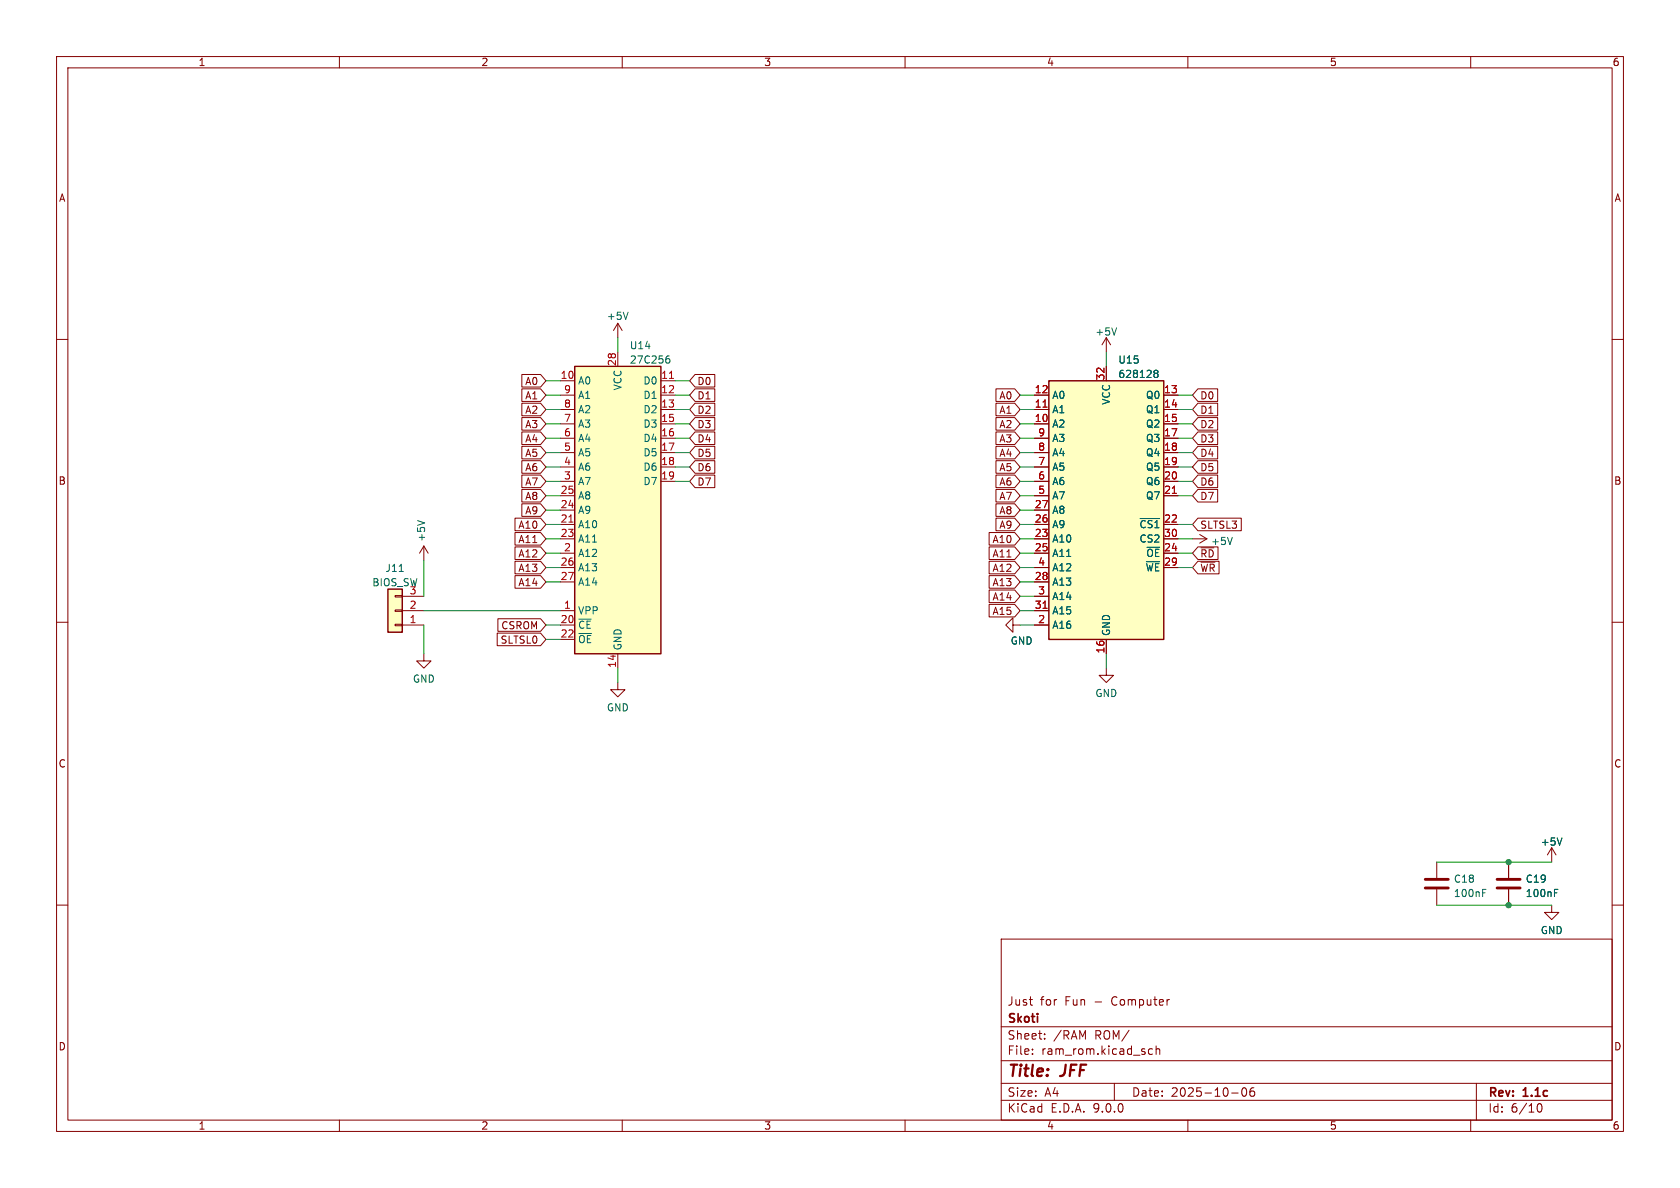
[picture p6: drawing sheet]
<svg xmlns="http://www.w3.org/2000/svg" width="297mm" height="210mm" viewBox="0 0 297 210" stroke-linecap="round" stroke-linejoin="round" font-family="sans-serif">
<g fill="none" stroke="#840000" stroke-width=".18">
<path d="M10 10h277v190h-277zM12 12h273v186h-273zM60 10v2M110 10v2M160 10v2M210 10v2M260 10v2M10 60h2M285 60h2M10 110h2M285 110h2M10 160h2"/>
<path d="M177 166h108v32h-108zM182 176.7h.5M182.4 177.7h.1M206.6 176.7h.1M285 160h2M60 198v2M110 198v2M160 198v2M177 194.5h108M177 191.5h108M177 187.5h108M177 181.5h108"/>
<path d="M182.5 186.3v.1M182.5 185.5v.1M184.7 183.6v.1M184.7 182.8v.1M197 191.5v3M203.7 185.5l-.4-.1-.3 .3v.4l.2 .2h.5M204.4 185.5l.2-.1 .4 .1v.9M204.4 184.9v1.5M210 198v2M217.7 193.2h1.2M219.7 192.4l.2-.1a.81 .81 0 0 1 .6 .6 .81 .81 0 0 1-.3 .8l-.2 .1a.81 .81 0 0 1-.3-1.4zM221.7 192.3a.59 .59 0 0 0-.7 .6v.6l.1 .2 .4 .1 .2-.1 .1-.5-.1-.3h-.5l-.2 .3"/>
<path d="M260 198v2M261 191.5v6.5M271.7 195.7l.2-.5 .2-.1a.81 .81 0 0 1 .6 .6 .81 .81 0 0 1-.3 .8h-.4l-.3-.5"/>
</g>
<path d="M68.6 104.1h2.5v7.7h-2.5z" fill="#ffffc2"/>
<path d="M68.6 104.1h2.5v7.7h-2.5z" fill="none" stroke="#840000" stroke-width=".25"/>
<path d="M74.9 96.5l-.7 1.3M74.9 96.5l.8 1.3M74.9 96.5v2.6M69.8 110.4h1.3v.2h-1.3zM69.8 107.8h1.3v.3h-1.3zM69.8 105.3h1.3v.2h-1.3zM71.1 110.5h3.8M71.1 108h3.8M71.1 105.4h3.8M74.9 115.6v1.2h1.3l-1.3 1.3-1.2-1.3h1.2" fill="none" stroke="#840000" stroke-width=".18"/>
<path d="M73.8 92l1.3 .4M70.6 101h.7" fill="none" stroke="#006464" stroke-width=".18"/>
<path d="M185.4 67.3h20.3v45.7h-20.3z" fill="#ffffc2"/>
<path d="M185.4 67.3h20.3v45.7h-20.3z" fill="none" stroke="#840000" stroke-width=".25"/>
<g fill="none" stroke="#840000" stroke-width=".18">
<path d="M182.9 69.9h2.5M182.9 72.4h2.5M182.9 74.9h2.5M182.9 77.5h2.5M195.6 64.8v2.5M205.7 69.9h2.6M205.7 72.4h2.6M205.7 74.9h2.6M205.7 77.5h2.6M182.9 80h2.5M182.9 82.6h2.5M182.9 85.1h2.5"/>
<path d="M182.9 87.6h2.5M182.9 90.2h2.5M182.9 92.7h2.5M182.9 95.3h2.5M182.9 97.8h2.5M205.7 80h2.6M205.7 82.6h2.6M205.7 85.1h2.6M205.7 87.6h2.6M205.7 92.7h2.6M205.7 95.3h2.6M205.7 97.8h2.6"/>
<path d="M182.9 100.3h2.5M182.9 102.9h2.5M182.9 105.4h2.5M182.9 108h2.5M182.9 110.5h2.5M195.6 118.1v1.3h1.2l-1.2 1.3-1.3-1.3h1.3M195.6 113v2.6M205.7 100.3h2.6M109.2 120.7v1.2h1.3l-1.3 1.3-1.3-1.3h1.3"/>
</g>
<path d="M184.4 72h.7M207.3 87.2h.7M184.4 107.5h.7" fill="none" stroke="#a90000" stroke-width=".18"/>
<path d="M204 65.8l.2 .2M204 65.7l.2-.2h.4l.1 .3-.2 .2M204.2 66h.3M204.2 66l-.2 .2M204.5 66l.2 .2v.4l-.5 .1-.2-.2M201.6 91.7h3.4" fill="none" stroke="#006464" stroke-width=".18"/>
<path d="M101.6 64.8h15.2v50.8h-15.2z" fill="#ffffc2"/>
<path d="M101.6 64.8h15.2v50.8h-15.2z" fill="none" stroke="#840000" stroke-width=".25"/>
<g fill="none" stroke="#840000" stroke-width=".18">
<path d="M109.2 57.2v2.5M109.2 57.2l-.7 1.2M109.2 57.2l.8 1.2M195.6 59.7l-.8 1.3M195.6 59.7l.7 1.3M195.6 59.7v2.5M92.3 78.9h3.3l.9 1.1-.9 1.1h-3.3zM92.3 73.8h3.3l.9 1.1-.9 1.1h-3.3zM92.3 68.7h3.3l.9 1.2-.9 1.1h-3.3zM92.3 71.3h3.3l.9 1.1-.9 1.1h-3.3zM92.3 76.4h3.3l.9 1.1-.9 1.1h-3.3zM92.3 66.2h3.3l.9 1.1-.9 1.1h-3.3z"/>
<path d="M99.1 67.3h2.5M99.1 69.9h2.5M99.1 72.4h2.5M99.1 74.9h2.5M99.1 77.5h2.5M109.2 62.2v2.6M116.8 67.3h2.6M116.8 69.9h2.6M116.8 72.4h2.6M116.8 74.9h2.6M116.8 77.5h2.6M122.9 73.8h3.5v2.2h-3.5l-1-1.1z"/>
<path d="M122.9 76.4h3.5v2.2h-3.5l-1-1.1zM122.9 71.3h3.5v2.2h-3.5l-1-1.1zM122.9 68.7h3.5v2.3h-3.5l-1-1.1zM122.9 66.2h3.5v2.2h-3.5l-1-1.1zM122.9 78.9h3.5v2.2h-3.5l-1-1.1zM176.1 76.4h3.3l.9 1.1-.9 1.1h-3.3zM176.1 71.3h3.3l.9 1.1-.9 1.1h-3.3zM176.1 73.8h3.3l.9 1.1-.9 1.1h-3.3zM176.1 68.7h3.3l.9 1.2-.9 1.1h-3.3zM176.1 78.9h3.3l.9 1.1-.9 1.1h-3.3zM182.9 69.9h2.5M182.9 72.4h2.5"/>
<path d="M182.9 74.9h2.5M182.9 77.5h2.5M195.6 64.8v2.5M205.7 69.9h2.6M205.7 72.4h2.6M205.7 74.9h2.6M205.7 77.5h2.6M211.8 71.3h3.5v2.2h-3.5l-1-1.1zM211.8 68.7h3.5v2.3h-3.5l-1-1.1zM211.8 76.4h3.5v2.2h-3.5l-1-1.1zM211.8 73.8h3.5v2.2h-3.5l-1-1.1zM211.8 78.9h3.5v2.2h-3.5l-1-1.1z"/>
<path d="M91 96.7h4.6l.9 1.1-.9 1.1h-4.6zM91 99.2h4.6l.9 1.1-.9 1.1h-4.6zM91 91.6h4.6l.9 1.1-.9 1.1h-4.6zM91 94.1h4.6l.9 1.2-.9 1.1h-4.6zM92.3 81.4h3.3l.9 1.2-.9 1.1h-3.3zM92.3 86.5h3.3l.9 1.1-.9 1.1h-3.3zM92.3 84h3.3l.9 1.1-.9 1.1h-3.3zM92.3 89.1h3.3l.9 1.1-.9 1.1h-3.3zM99.1 80h2.5M99.1 82.6h2.5M99.1 85.1h2.5M99.1 87.6h2.5"/>
<path d="M99.1 90.2h2.5M99.1 92.7h2.5M99.1 95.3h2.5M99.1 97.8h2.5M116.8 80h2.6M116.8 82.6h2.6M116.8 85.1h2.6M122.9 81.4h3.5v2.3h-3.5l-1-1.1zM122.9 84h3.5v2.2h-3.5l-1-1.1zM174.9 94.1h4.5l.9 1.2-.9 1.1h-4.5zM174.9 96.7h4.5l.9 1.1-.9 1.1h-4.5zM174.9 99.2h4.5l.9 1.1-.9 1.1h-4.5z"/>
<path d="M176.1 84h3.3l.9 1.1-.9 1.1h-3.3zM176.1 86.5h3.3l.9 1.1-.9 1.1h-3.3zM176.1 89.1h3.3l.9 1.1-.9 1.1h-3.3zM176.1 91.6h3.3l.9 1.1-.9 1.1h-3.3zM176.1 81.4h3.3l.9 1.2-.9 1.1h-3.3zM182.9 80h2.5M182.9 82.6h2.5M182.9 85.1h2.5M182.9 87.6h2.5M182.9 90.2h2.5M182.9 92.7h2.5M182.9 95.3h2.5"/>
<path d="M182.9 97.8h2.5M205.7 80h2.6M205.7 82.6h2.6M205.7 85.1h2.6M205.7 87.6h2.6M205.7 92.7h2.6M205.7 95.3h2.6M205.7 97.8h2.6M210.8 95.3h2.6M211.8 99.2h3.7v2.2h-3.7l-1-1.1zM211.8 91.6h7.6v2.2h-7.6l-1-1.1zM211.8 96.7h3.5v2.2h-3.5l-1-1.1z"/>
<path d="M211.8 81.4h3.5v2.3h-3.5l-1-1.1zM211.8 86.5h3.5v2.2h-3.5l-1-1.1zM211.8 84h3.5v2.2h-3.5l-1-1.1zM212.1 94.5l1.3 .8M212.3 96.8h2.3M213.4 95.3l-1.3 .7M87.9 111.9h7.7l.9 1.1-.9 1.1h-7.7zM88 109.4h7.6l.9 1.1-.9 1.1h-7.6zM91 101.8h4.6l.9 1.1-.9 1.1h-4.6zM99.1 100.3h2.5M99.1 102.9h2.5M99.1 108h2.5"/>
<path d="M99.1 110.5h2.5M99.1 113h2.5M109.2 115.6v2.5M174.9 104.3h4.5l.9 1.1-.9 1.1h-4.5zM174.9 106.8h4.5l.9 1.2-.9 1.1h-4.5zM174.9 101.8h4.5l.9 1.1-.9 1.1h-4.5zM179.1 110.5v-1.3l-1.3 1.3 1.3 1.3v-1.3h1.2M182.9 100.3h2.5M182.9 102.9h2.5M182.9 108h2.5M182.9 110.5h2.5M182.9 105.4h2.5"/>
<path d="M195.6 113v2.6M205.7 100.3h2.6M254 152.4v2.8M254 157.2v2.8M266.7 152.4v2.8M266.7 157.2v2.8M274.3 149.9l-.7 1.2M274.3 149.9l.8 1.2M274.3 149.9v2.5M274.3 160v1.3h1.3l-1.3 1.3-1.3-1.3h1.3"/>
</g>
<path d="M118.4 66.9h.7M184.4 72h.7M100.6 92.3h.7M207.3 87.2h.7M184.4 107.5h.7" fill="none" stroke="#a90000" stroke-width=".18"/>
<g fill="none" stroke="#006464" stroke-width=".18">
<path d="M111 55.2l-.4 1.3M197.4 58l-.4 1.2M117.9 63.4h.3l.2 .2v.5l-.5 .1M118.3 62.9l-.4 .1M204 65.8l.2 .2M204 65.7l.2-.2h.4l.1 .3-.2 .2M204.2 66h.3M204.2 66l-.2 .2M204.5 66l.2 .2v.4l-.5 .1-.2-.2M201.6 91.7h3.4M217.9 95l-.5 1.3M262.1 157.8h.4"/>
<path d="M262.1 157.2h.6M274.8 157.8h.4M274.8 157.2h.6M276.1 148.1l-.4 1.3"/>
</g>
<path d="M252 155.4h4M252 157h4M264.7 155.4h4M264.7 157h4" fill="none" stroke="#840000" stroke-width=".51"/>
<g fill="none" stroke="#009600" stroke-width=".18">
<path d="M109.2 59.7v2.5M96.5 67.3h2.6M96.5 72.4h2.6M96.5 69.9h2.6M96.5 77.5h2.6M96.5 74.9h2.6M119.4 67.3h2.5M119.4 72.4h2.5M119.4 69.9h2.5M119.4 77.5h2.5M119.4 74.9h2.5M180.3 72.4h2.6"/>
<path d="M180.3 69.9h2.6M180.3 77.5h2.6M180.3 74.9h2.6M195.6 62.2v2.6M208.3 72.4h2.5M208.3 69.9h2.5M208.3 77.5h2.5M208.3 74.9h2.5M74.9 99.1v6.3M96.5 87.6h2.6M96.5 95.3h2.6M96.5 90.2h2.6"/>
<path d="M96.5 92.7h2.6M96.5 97.8h2.6M96.5 85.1h2.6M96.5 82.6h2.6M96.5 80h2.6M119.4 85.1h2.5M119.4 82.6h2.5M119.4 80h2.5M180.3 87.6h2.6M180.3 95.3h2.6M180.3 90.2h2.6M180.3 92.7h2.6"/>
<path d="M180.3 97.8h2.6M180.3 85.1h2.6M180.3 82.6h2.6M180.3 80h2.6M208.3 87.6h2.5M208.3 95.3h2.5M208.3 92.7h2.5M208.3 97.8h2.5M208.3 85.1h2.5M208.3 82.6h2.5M208.3 80h2.5M74.9 108h24.2"/>
<path d="M74.9 110.5v5.1M96.5 110.5h2.6M96.5 102.9h2.6M96.5 100.3h2.6M96.5 113h2.6M109.2 118.1v2.6M180.3 108h2.6M180.3 110.5h2.6M180.3 102.9h2.6M180.3 100.3h2.6M180.3 105.4h2.6M195.6 115.6v2.5"/>
<path d="M208.3 100.3h2.5M254 152.4h20.3M254 160h20.3"/>
</g>
<g fill="#009600" stroke="#009600" stroke-width=".18">
<circle cx="266.7" cy="152.4" r=".46"/>
<circle cx="266.7" cy="160" r=".46"/>
</g>
<g font-size="2.8" fill="#840000">
<text x="178" y="190.9">Title:</text>
<text x="187.7" y="190.9">JFF</text>
</g>
<g font-size="2.1" fill="#840000">
<text x="178" y="178">Just</text>
<text x="183.9" y="178">for</text>
<text x="188.3" y="178">Fun</text>
<text x="193.6" y="178">-</text>
<text x="196.8" y="178">Computer</text>
<text x="178" y="184">Sheet:</text>
<text x="178" y="181.2">Skoti</text>
<text x="186.2" y="184">/RAM</text>
<text x="193.6" y="184">ROM/</text>
<text x="178" y="186.7">File:</text>
<text x="184.1" y="186.7">ram_rom.kicad_sch</text>
<text x="178" y="196.9">KiCad</text>
<text x="178" y="194.1">Size:</text>
<text x="184.7" y="194.1">A4</text>
<text x="185.7" y="196.9">E.D.A.</text>
<text x="193.3" y="196.9">9.0.0</text>
<text x="200" y="194.1">Date:</text>
<text x="207" y="194.1">2025-10-06</text>
<text x="263" y="194.3">Rev:</text>
<text x="263" y="196.9">Id:</text>
<text x="267.1" y="196.9">6/10</text>
<text x="269.4" y="194.3">1.1c</text>
</g>
<g font-size="1.8" fill="#840000">
<text x="35" y="11.9">1</text>
<text x="85" y="11.9">2</text>
<text x="135" y="11.9">3</text>
<text x="185" y="11.9">4</text>
<text x="235" y="11.9">5</text>
<text x="285" y="11.9">6</text>
<text x="10.3" y="35.9">A</text>
<text x="285.3" y="35.9">A</text>
<text x="92.7" y="70.8">A1</text>
<text x="92.7" y="68.3">A0</text>
<text x="123.2" y="70.8">D1</text>
<text x="123.2" y="68.3">D0</text>
<text x="176.6" y="70.8">A0</text>
<text x="212.1" y="70.8">D0</text>
<text x="92.7" y="75.9">A3</text>
<text x="92.7" y="73.3">A2</text>
<text x="123.2" y="75.9">D3</text>
<text x="123.2" y="73.3">D2</text>
<text x="176.6" y="73.3">A1</text>
<text x="176.6" y="75.9">A2</text>
<text x="212.1" y="73.3">D1</text>
<text x="212.1" y="75.9">D2</text>
<text x="92.7" y="81">A5</text>
<text x="92.7" y="83.5">A6</text>
<text x="92.7" y="78.4">A4</text>
<text x="123.2" y="83.5">D6</text>
<text x="123.2" y="78.4">D4</text>
<text x="123.2" y="81">D5</text>
<text x="176.6" y="78.4">A3</text>
<text x="176.6" y="81">A4</text>
<text x="176.6" y="83.5">A5</text>
<text x="212.1" y="78.4">D3</text>
<text x="212.1" y="81">D4</text>
<text x="212.1" y="83.5">D5</text>
<text x="10.3" y="85.9">B</text>
<text x="92.7" y="88.6">A8</text>
<text x="92.7" y="86">A7</text>
<text x="123.2" y="86">D7</text>
<text x="176.6" y="86">A6</text>
<text x="176.6" y="88.6">A7</text>
<text x="212.1" y="88.6">D7</text>
<text x="212.1" y="86">D6</text>
<text x="285.3" y="85.9">B</text>
<text x="91.5" y="93.7">A10</text>
<text x="92.7" y="91.1">A9</text>
<text x="176.6" y="91.1">A8</text>
<text x="176.6" y="93.7">A9</text>
<text x="212.1" y="93.7">SLTSL3</text>
<text x="91.5" y="98.7">A12</text>
<text x="91.5" y="101.3">A13</text>
<text x="91.5" y="96.2">A11</text>
<text x="175.4" y="96.2">A10</text>
<text x="175.4" y="98.7">A11</text>
<text x="175.4" y="101.3">A12</text>
<text x="212.1" y="101.3">~{WR}</text>
<text x="212.1" y="98.7">~{RD}</text>
<text x="214" y="96.5">+5V</text>
<text x="91.5" y="103.8">A14</text>
<text x="175.4" y="106.4">A14</text>
<text x="175.4" y="103.8">A13</text>
<text x="88.4" y="114">SLTSL0</text>
<text x="88.5" y="111.4">CSROM</text>
<text x="175.4" y="108.9">A15</text>
<text x="10.3" y="135.9">C</text>
<text x="285.3" y="135.9">C</text>
<text x="10.3" y="185.9">D</text>
<text x="285.3" y="185.9">D</text>
<text x="35" y="199.9">1</text>
<text x="85" y="199.9">2</text>
<text x="135" y="199.9">3</text>
<text x="185" y="199.9">4</text>
<text x="235" y="199.9">5</text>
<text x="285" y="199.9">6</text>
</g>
<g font-size="1.8" fill="#006464">
<text x="107.2" y="56.7">+5V</text>
<text x="193.5" y="59.5">+5V</text>
<text x="111.2" y="61.9">U14</text>
<text x="111.2" y="64.5">27C256</text>
<text x="197.6" y="64.5">U15</text>
<text x="102.1" y="68.2">A0</text>
<text x="102.1" y="70.7">A1</text>
<text x="110.1" y="69.1" transform="rotate(-90 110.1 69.1)">VCC</text>
<text x="113.6" y="68.2">D0</text>
<text x="113.6" y="70.7">D1</text>
<text x="185.9" y="70.7">A0</text>
<text x="196.4" y="71.6" transform="rotate(-90 196.4 71.6)">VCC</text>
<text x="197.6" y="67">628128</text>
<text x="202.5" y="70.7">Q0</text>
<text x="102.1" y="73.3">A2</text>
<text x="102.1" y="75.8">A3</text>
<text x="113.6" y="73.3">D2</text>
<text x="113.6" y="75.8">D3</text>
<text x="185.9" y="73.3">A1</text>
<text x="185.9" y="75.8">A2</text>
<text x="202.5" y="73.3">Q1</text>
<text x="202.5" y="75.8">Q2</text>
<text x="102.1" y="78.3">A4</text>
<text x="102.1" y="80.9">A5</text>
<text x="102.1" y="83.4">A6</text>
<text x="113.6" y="78.3">D4</text>
<text x="113.6" y="80.9">D5</text>
<text x="113.6" y="83.4">D6</text>
<text x="185.9" y="78.3">A3</text>
<text x="185.9" y="80.9">A4</text>
<text x="185.9" y="83.4">A5</text>
<text x="202.5" y="78.3">Q3</text>
<text x="202.5" y="80.9">Q4</text>
<text x="202.5" y="83.4">Q5</text>
<text x="102.1" y="86">A7</text>
<text x="102.1" y="88.5">A8</text>
<text x="113.6" y="86">D7</text>
<text x="185.9" y="86">A6</text>
<text x="185.9" y="88.5">A7</text>
<text x="202.5" y="86">Q6</text>
<text x="202.5" y="88.5">Q7</text>
<text x="75.4" y="95.9" transform="rotate(-90 75.4 95.9)">+5V</text>
<text x="102.1" y="91">A9</text>
<text x="102.1" y="93.6">A10</text>
<text x="185.9" y="91">A8</text>
<text x="185.9" y="93.6">A9</text>
<text x="201.3" y="93.6">~{CS1}</text>
<text x="68.1" y="101.3">J11</text>
<text x="102.1" y="96.1">A11</text>
<text x="102.1" y="98.7">A12</text>
<text x="102.1" y="101.2">A13</text>
<text x="185.9" y="96.1">A10</text>
<text x="185.9" y="98.7">A11</text>
<text x="185.9" y="101.2">A12</text>
<text x="201.3" y="96.1">CS2</text>
<text x="202.4" y="101.2">~{WE}</text>
<text x="202.5" y="98.7">~{OE}</text>
<text x="65.7" y="103.8">BIOS_SW</text>
<text x="72.3" y="105.2">3</text>
<text x="102.1" y="103.7">A14</text>
<text x="185.9" y="103.7">A13</text>
<text x="185.9" y="106.3">A14</text>
<text x="102.1" y="108.8">VPP</text>
<text x="102.1" y="111.4">~{CE}</text>
<text x="102.1" y="113.9">~{OE}</text>
<text x="185.9" y="108.8">A15</text>
<text x="185.9" y="111.4">A16</text>
<text x="196.4" y="112.5" transform="rotate(-90 196.4 112.5)">GND</text>
<text x="110.1" y="115.1" transform="rotate(-90 110.1 115.1)">GND</text>
<text x="178.6" y="114.1">GND</text>
<text x="72.9" y="120.9">GND</text>
<text x="107.2" y="126">GND</text>
<text x="193.5" y="123.4">GND</text>
<text x="272.3" y="149.7">+5V</text>
<text x="256.9" y="158.8">100nF</text>
<text x="256.9" y="156.2">C18</text>
<text x="269.6" y="158.8">100nF</text>
<text x="269.6" y="156.2">C19</text>
<text x="272.3" y="165.3">GND</text>
</g>
<g font-size="1.8" fill="#a90000">
<text x="109" y="64.8" transform="rotate(-90 109 64.8)">28</text>
<text x="99" y="67.1">10</text>
<text x="99.6" y="69.6">9</text>
<text x="116.8" y="67.1">11</text>
<text x="116.8" y="69.6">12</text>
<text x="182.8" y="69.6">12</text>
<text x="195.3" y="67.4" transform="rotate(-90 195.3 67.4)">32</text>
<text x="205.7" y="69.6">13</text>
<text x="99.6" y="72.1">8</text>
<text x="99.6" y="74.7">7</text>
<text x="99.6" y="77.2">6</text>
<text x="116.8" y="72.1">13</text>
<text x="116.8" y="74.7">15</text>
<text x="116.8" y="77.2">16</text>
<text x="182.8" y="72.1">11</text>
<text x="182.8" y="74.7">10</text>
<text x="183.4" y="77.2">9</text>
<text x="205.7" y="72.1">14</text>
<text x="205.7" y="74.7">15</text>
<text x="205.7" y="77.2">17</text>
<text x="99.6" y="79.8">5</text>
<text x="99.6" y="82.3">4</text>
<text x="116.8" y="79.8">17</text>
<text x="116.8" y="82.3">18</text>
<text x="183.4" y="79.8">8</text>
<text x="183.4" y="82.3">7</text>
<text x="205.7" y="79.8">18</text>
<text x="205.7" y="82.3">19</text>
<text x="99" y="87.4">25</text>
<text x="99" y="89.9">24</text>
<text x="99.6" y="84.8">3</text>
<text x="116.8" y="84.8">19</text>
<text x="182.8" y="89.9">27</text>
<text x="183.4" y="84.8">6</text>
<text x="183.4" y="87.4">5</text>
<text x="205.7" y="84.8">20</text>
<text x="205.7" y="87.4">21</text>
<text x="99" y="92.5">21</text>
<text x="99" y="95">23</text>
<text x="182.8" y="92.5">26</text>
<text x="182.8" y="95">23</text>
<text x="205.7" y="92.5">22</text>
<text x="205.7" y="95">30</text>
<text x="99" y="100.1">26</text>
<text x="99.6" y="97.5">2</text>
<text x="182.8" y="97.5">25</text>
<text x="183.4" y="100.1">4</text>
<text x="205.7" y="97.5">24</text>
<text x="205.7" y="100.1">29</text>
<text x="72.3" y="107.7">2</text>
<text x="99" y="102.6">27</text>
<text x="99.6" y="107.7">1</text>
<text x="182.8" y="102.6">28</text>
<text x="182.8" y="107.7">31</text>
<text x="183.4" y="105.2">3</text>
<text x="72.3" y="110.2">1</text>
<text x="99" y="110.2">20</text>
<text x="99" y="112.8">22</text>
<text x="183.4" y="110.2">2</text>
<text x="109" y="118.2" transform="rotate(-90 109 118.2)">14</text>
<text x="195.3" y="115.6" transform="rotate(-90 195.3 115.6)">16</text>
</g>
</svg>
